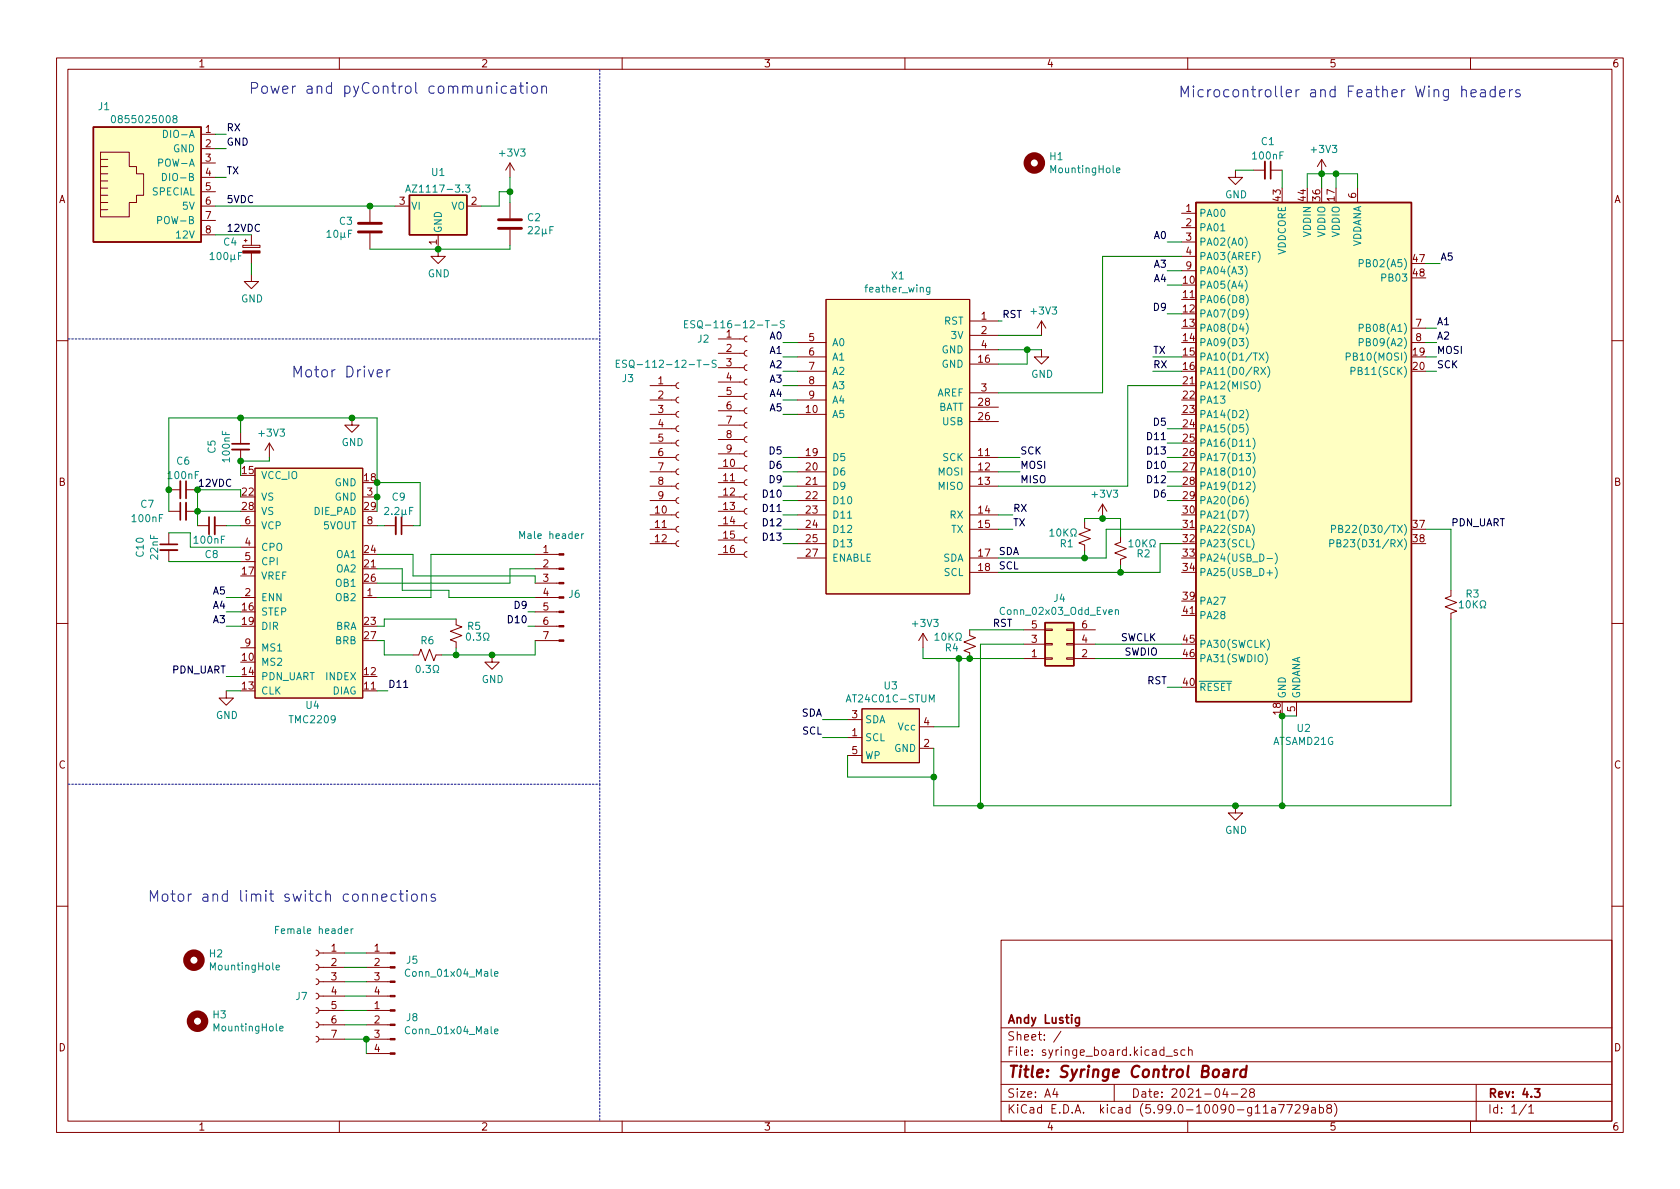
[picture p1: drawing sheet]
<svg xmlns="http://www.w3.org/2000/svg" width="297mm" height="210mm" viewBox="0 0 297 210" stroke-linecap="round" stroke-linejoin="round" font-family="sans-serif">
<g fill="none" stroke="#840000" stroke-width=".18">
<path d="M10 10.2h277v190.1h-277zM12 12.2h273v186.1h-273zM60 10.2v2M110 10.2v2M160 10.2v2M210 10.2v2M260 10.2v2M17.8 28.2h1.2M17.8 29.5h1.2M17.8 30.7h1.2M17.8 32h1.2M17.8 33.3h1.2"/>
<path d="M17.8 34.5h1.2M17.8 26.9h5.1v2.6h1.2v1.2h1.3v3.8h-1.3v1.3h-1.2v2.5h-5.1zM17.8 35.8h1.2M17.8 37.1h1.2M35.6 23.7h2.5M35.6 26.3h2.5M35.6 28.8h2.5M35.6 31.4h2.5M35.6 33.9h2.5M35.6 36.4h2.5M35.6 39h2.5M65.4 36.4v2.8"/>
<path d="M69.8 36.4h2.6M82.5 36.4h2.6M90.2 28.8v2.6M90.2 35.8v2.8M90.2 28.8l-.8 1.3M90.2 28.8l.7 1.3M208.9 37.7h2.6M218.4 30.1v1.3h1.3l-1.3 1.2-1.2-1.2h1.2M221.6 30.1h2M224.7 30.1h2M233.7 28.2l-.8 1.3M233.7 28.2v2.5"/>
<path d="M233.7 28.2l.7 1.3M240 33.3v2.5M35.6 41.5h2.5M42.9 43.4h3.1v.4h-3.1zM43.2 42.5h.5M43.4 42.3v.5M44.4 48.5v1.3h1.3l-1.3 1.2-1.2-1.2h1.2M44.4 41.5v1.9M44.4 44.7v1.9M65.4 41.3v2.8M77.5 41.5v3.8h1.2l-1.2 1.3-1.3-1.3h1.3M90.2 40.6v2.8"/>
<path d="M127 59.9h4.6M132.1 59.4l-.4 .2-.1 .3 .1 .4 .4 .1M146 53h25.4v52h-25.4zM171.4 56.8h5.1M171.4 59.3h5.1M184.1 56.8l-.7 1.2M184.1 56.8v2.5M184.1 56.8l.8 1.2M208.9 53h2.6M208.9 40.3h2.6M208.9 42.8h2.6M208.9 45.3h2.6"/>
<path d="M208.9 47.9h2.6M249.6 58h2.5M10 60.2h2M42.5 76.4v2.1M42.5 79.5v2M47.6 78.4l-.7 1.2M47.6 78.4v2.5M47.6 78.4l.8 1.2M62.2 73.9v1.3h1.3l-1.3 1.2-1.2-1.2h1.2M114.9 78.4h4.6M114.9 75.8h4.6M114.9 73.3h4.6"/>
<path d="M114.9 70.7h4.6M114.9 68.2h4.6M120 77.8l-.3 .2-.2 .4 .2 .3 .3 .2M120 75.3l-.3 .2-.2 .3 .2 .4 .3 .1M120 72.8l-.3 .1-.2 .4 .2 .3 .3 .2M120 70.2l-.3 .2-.2 .3 .2 .4 .3 .1M120 67.7l-.3 .1-.2 .4 .2 .4 .3 .1M127 77.7h4.6M127 75.2h4.6M127 72.6h4.6M127 70.1h4.6M127 67.6h4.6"/>
<path d="M127 65h4.6M127 62.5h4.6M132.1 79.8l-.4 .1-.1 .4 .1 .3 .4 .2M132.1 77.2l-.4 .2-.1 .3 .1 .4 .4 .1M132.1 74.7l-.4 .1-.1 .4 .1 .3 .4 .2M132.1 72.1l-.4 .2-.1 .3 .1 .4 .4 .1M132.1 69.6l-.4 .1-.1 .4 .1 .4 .4 .1M132.1 67.1l-.4 .1-.1 .4 .1 .3 .4 .2M132.1 64.5l-.4 .2-.1 .3 .1 .4 .4 .1M132.1 62l-.4 .1-.1 .4 .1 .3 .4 .2M141 73.3h5M141 70.7h5"/>
<path d="M141 68.2h5M141 60.6h5M141 63.1h5M141 65.7h5M171.4 64.4h5.1M171.4 74.5h5.1M171.4 72h5.1M171.4 69.5h5.1M171.4 61.8h5.1M184.1 61.8v1.3h1.3l-1.3 1.3-1.2-1.3h1.2M208.9 68.2h2.6M249.6 60.6h2.5"/>
<path d="M285 60.2h2M29.8 94.2v2.1M29.8 97.3v2M29.8 90.4h2.1M29.8 86.6h2.1M32.9 90.4h2M32.9 86.6h2M34.9 93h2.1M38 93h2M42.5 93h2.6M42.5 96.8h2.6M42.5 99.3h2.6"/>
<path d="M45.1 82.8h19v40.6h-19zM64.1 93h2.6M64.1 87.9h2.6M67.9 93h2.1M71 93h2M94.6 98h4.2M114.9 96.1h4.6M114.9 93.6h4.6M114.9 91.1h4.6M114.9 88.5h4.6M114.9 86h4.6M114.9 83.4h4.6"/>
<path d="M114.9 80.9h4.6M120 95.6l-.3 .2-.2 .3 .2 .4 .3 .1M120 93.1l-.3 .1-.2 .4 .2 .4 .3 .1M120 90.5l-.3 .2-.2 .4 .2 .3 .3 .2M120 88l-.3 .2-.2 .3 .2 .4 .3 .1M120 85.5l-.3 .1-.2 .4 .2 .3 .3 .2M120 82.9l-.3 .2-.2 .3 .2 .4 .3 .1M120 80.4l-.3 .1-.2 .4 .2 .4 .3 .1M127 98h4.6M127 95.5h4.6M127 93h4.6M127 90.4h4.6"/>
<path d="M127 87.9h4.6M127 85.3h4.6M127 82.8h4.6M127 80.3h4.6M132.1 97.5l-.4 .2-.1 .3 .1 .4 .4 .1M132.1 95l-.4 .1-.1 .4 .1 .4 .4 .1M132.1 92.5l-.4 .1-.1 .4 .1 .3 .4 .2M132.1 89.9l-.4 .2-.1 .3 .1 .4 .4 .1M132.1 87.4l-.4 .1-.1 .4 .1 .3 .4 .2M132.1 84.8l-.4 .2-.1 .3 .1 .4 .4 .1M132.1 82.3l-.4 .1-.1 .4 .1 .4 .4 .1M141 96.1h5"/>
<path d="M141 93.6h5M141 91.1h5M141 88.5h5M141 86h5M141 83.4h5M141 80.9h5M141 98.7h5M171.4 93.6h5.1M171.4 91.1h5.1M171.4 86h5.1M171.4 83.4h5.1M171.4 80.9h5.1"/>
<path d="M171.4 98.7h5.1M191.8 92.3v1l1 .4-2 .8 2 .7-2 .8 1 .4v1M194.9 89.1l-.7 1.3M194.9 89.1v2.6M194.9 89.1l.8 1.3M198.1 94.9v1l-1 .4 2 .7-2 .8 2 .7-1 .4v1M208.9 93.6h2.6M10 110.2h2M42.5 105.7h2.6M42.5 114.5h2.6M64.1 105.7h2.6M64.1 100.6h2.6"/>
<path d="M73 115.8h1l.4-1 .8 2 .7-2 .8 2 .4-1h1M80.6 109.5v1l1.1 .4-2.1 .7 2.1 .8-2.1 .8 1 .3v1M87 115.8v1.3h1.3l-1.3 1.3-1.3-1.3h1.3M94.6 113.3h4.2M94.6 110.7h4.2M94.6 108.2h4.2M94.6 105.7h4.2M94.6 103.1h4.2M94.6 100.6h4.2M163.2 112l-.8 1.3M163.2 112v2.5M163.2 112l.8 1.3"/>
<path d="M171.4 111.4v1l1.1 .4-2.1 .7 2.1 .8-2.1 .8 1 .3v1.1M171.4 101.2h5.1M181 116.5h3.8M181 113.9h3.8M181 111.4h3.8M184.8 111.2h1.3v.3h-1.3zM184.8 113.8h1.3v.2h-1.3zM184.8 116.3h1.3v.3h-1.3zM188.6 111.2h1.3v.3h-1.3zM188.6 113.8h1.3v.2h-1.3zM188.6 116.3h1.3v.3h-1.3zM189.9 116.5h3.8"/>
<path d="M189.9 113.9h3.8M189.9 111.4h3.8M208.9 108.8h2.6M256.5 104.4v1l-1 .4 2.1 .7-2.1 .8 2.1 .8-1.1 .4v1M285 110.2h2M40 122.2v1.2h1.3l-1.3 1.3-1.3-1.3h1.3M64.1 122.2h2.6M149.9 130.4h2.5M149.9 127.2h2.5M149.9 133.6h2.5M152.4 125.3h10.2v9.6h-10.2zM162.6 132.3h2.5"/>
<path d="M162.6 128.5h2.5M229.2 124.1v2.5M218.4 142.5v1.3h1.3l-1.3 1.2-1.2-1.2h1.2M10 160.2h2M55.9 178.2l.3 .1 .2 .4-.2 .3-.3 .2M55.9 175.6l.3 .2 .2 .3-.2 .4-.3 .2M55.9 173.1l.3 .1 .2 .4-.2 .4-.3 .1M55.9 170.6l.3 .1 .2 .4-.2 .3-.3 .2M55.9 168l.3 .2 .2 .3-.2 .4-.3 .1M56.4 178.7h4.6M56.4 176.1h4.6M56.4 173.6h4.6"/>
<path d="M56.4 171.1h4.6M56.4 168.5h4.6M64.8 178.7h4.2M64.8 176.1h4.2M64.8 173.6h4.2M64.8 171.1h4.2M64.8 168.5h4.2M177 166.3h108v32h-108zM285 160.2h2M55.9 183.3l.3 .1 .2 .4-.2 .3-.3 .2M55.9 180.7l.3 .2 .2 .3-.2 .4-.3 .1M56.4 183.8h4.6"/>
<path d="M56.4 181.2h4.6M60 198.3v2M64.8 186.3h4.2M64.8 183.8h4.2M64.8 181.2h4.2M110 198.3v2M160 198.3v2M177 194.8h108M177 191.8h108M177 187.8h108M177 181.8h108M186.5 192.5l-.4 1h1"/>
<path d="M186.9 193v1M187.6 182.4l-1.3 1.9M197 191.8v3M206.1 186.8h1.2M208.1 185.7l-.3-.1-.2 .2v.3l.5 .1v.4h-.5M209.5 185.7l-.4-.1-.3 .3v.4l.1 .3h.6M210 198.3v2M210.1 185.8l.3-.2 .3 .1 .1 .9M210.1 185.1v1.5M216.6 192.5l-.4 1h.9M216.9 193v1M217.7 193.5h1.2"/>
<path d="M219.5 192.7l.6-.2 .2 .2 .1 .3-1 1h1M221.2 193.2l-.3-.3 .1-.2 .2-.2 .4 .1 .2 .2-.1 .2-.6 .2-.2 .3 .1 .4 .2 .1h.4l.2-.3-.1-.4-.2-.1M224.9 195.9h.5l.1 .9M225.5 196.2l-.5 .1a.29 .29 0 0 0-.2 .2 .29 .29 0 0 0 .2 .3h.5M226.1 195.3h1l-.7 1.5M227.5 195.3h1l-.6 1.5M229 195.5l.6-.2 .2 .2 .1 .3-1 1h1M231.3 196l-.3 .3h-.3l-.3-.3 .2-.6 .4-.1 .2 .2a.99 .99 0 0 1-.3 1.3h-.3M231.9 195.9h.6l.1 .9M232.6 196.2l-.5 .1a.29 .29 0 0 0-.2 .2 .29 .29 0 0 0 .2 .3h.5M233.3 195.9l.4-.1 .3 .3v.4l-.1 .3h-.6M233.3 195.3v1.5"/>
<path d="M234.9 196l-.3-.3v-.2l.3-.2 .4 .1 .1 .2v.2l-.7 .2-.1 .3v.4l.3 .1h.2l.3-.3v-.4l-.3-.1M235.9 195.1a1.72 1.72 0 0 1 0 2.3M260 198.3v2M261 191.8v6.5M269.9 195.3l-1.3 1.9M270.3 195.8l.4-.5v1.5M270.3 196.8h.9"/>
</g>
<path d="M224.7 28.6v3M41 78.5h3.1M28.3 96.3h3.1M31.9 88.9v3M32.9 85.1v3M37 91.4v3.1M71 91.4v3.1M190.8 179.9v1.2l-.2 .3h-.4M190.8 180l-.4-.1-.3 .3v.4l.2 .3h.5M271.3 192.5h1l-.5 .6 .4 .1v.7l-.2 .1h-.4l-.3-.1" fill="none" stroke="#840000" stroke-width=".3"/>
<path d="M216.4 189.2l.2-.1 .6 .1-.1 1.3M217.2 189.6l-.6 .1a.4 .4 0 0 0-.4 .3 .4 .4 0 0 0 .3 .5l.6-.1M218.3 189.1l-.2 1.4M218.8 189.1l-.4 .1-.2 .3M220.3 189.2a.66 .66 0 0 0-1 .3v.6l.1 .3 .2 .1 .6-.1M220.4 188.5l-.2 2" fill="none" stroke="#840000" stroke-width=".4"/>
<g fill="#840000" stroke="#840000" stroke-width=".18">
<path d="M69 186.2h.8v.2h-.8z"/>
<path d="M69 183.6h.8v.3h-.8z"/>
<path d="M69 181.1h.8v.3h-.8z"/>
<path d="M69 178.6h.8v.2h-.8z"/>
<path d="M98.8 113.2h.9v.2h-.9z"/>
<path d="M98.8 110.6h.9v.3h-.9z"/>
<path d="M98.8 108.1h.9v.2h-.9z"/>
<path d="M98.8 105.5h.9v.3h-.9z"/>
<path d="M98.8 103h.9v.2h-.9z"/>
<path d="M98.8 100.5h.9v.2h-.9z"/>
<path d="M98.8 97.9h.9v.3h-.9z"/>
<path d="M42.9 44.4h3.1v.3h-3.1z"/>
<path d="M69 176h.8v.3h-.8z"/>
<path d="M69 173.5h.8v.2h-.8z"/>
<path d="M69 170.9h.8v.3h-.8z"/>
<path d="M69 168.4h.8v.3h-.8z"/>
</g>
<g fill="none" stroke="#008484" stroke-width=".18">
<path d="M19.8 20.6l.2-.2a.68 .68 0 0 1 .4 .7 .68 .68 0 0 1-.4 .6l-.2-.1-.1-.4zM27.9 39l.6-.1 .1-.2-.1-.3-.6-.1v1.3M28.7 30.7a.64 .64 0 0 1 .8 .6 .64 .64 0 0 1-.8 .6zM28.9 23a.64 .64 0 0 1 .7 .7 .64 .64 0 0 1-.7 .6zM30.8 21l-.2-.3v-.1l.2-.2 .4 .1 .1 .2-.1 .2-.5 .1-.1 .2v.4l.2 .1h.3l.2-.2v-.3l-.2-.2M71.7 34l.4-1.3 .5 1.3M71.8 33.6h.7M82.3 32.7h.8l-.4 .5 .3 .1v.6l-.1 .1-.6-.1M197.4 30.1l.6-.1v-.2l-.4-.1-.2 .2 .1 .6h.5M37.2 45l.3-.4v1.3M37.2 45.9h.7M38.5 44.7l.2-.1a.68 .68 0 0 1 .4 .7 .68 .68 0 0 1-.4 .6 .84 .84 0 0 1-.2-1.2z"/>
<path d="M39.8 44.7l.1-.1a.68 .68 0 0 1 .4 .7 .68 .68 0 0 1-.4 .6 .84 .84 0 0 1-.1-1.2zM40.8 45.1v1.2M41.4 45.7l.2 .2M41.4 45.1v.7l-.4 .1-.2-.2M42.2 45.2h.4M42.8 44.6h-.6v1.3M57.8 41.1l.4-.4v1.3M57.8 42h.7M59.1 40.8l.2-.1a.68 .68 0 0 1 .5 .6 .68 .68 0 0 1-.5 .7l-.2-.1-.1-.4zM60.3 41.1v1.3M60.9 41.8l.2 .2M60.9 41.1l-.1 .8-.3 .1-.2-.2"/>
<path d="M61.6 41.3h.4M62.2 40.7h-.6v1.3M93.4 40.2l.5-.1 .2 .3-.7 .9h.7M94.6 40.2l.5-.1 .2 .3-.7 .9h.7M95.9 40.5v1.3M96.5 41.2l.2 .1M96.5 40.5l-.1 .8h-.3l-.2-.1M97.2 40.7h.4M97.8 40.1h-.6v1.2M121 57.3h.5M121.6 56.7h-.6v1.3h.6M122.8 56.8l-.4-.1-.2 .1v.4l.5 .2 .1 .3-.2 .3-.5-.1"/>
<path d="M136.5 57.5h.9M138.7 56.8l-.5-.1-.2 .1v.4l.6 .2 .1 .3-.3 .3-.4-.1M164.4 50.8v1l-.2 .3-.3-.1M164.4 50.9l-.4-.1-.2 .2 .1 .6h.5M215.8 40.8h.8M220.1 49.5a1.46 1.46 0 0 1 0 2M220.1 41.9a1.46 1.46 0 0 1 0 2M220.1 47a1.46 1.46 0 0 1 0 1.9M220.3 52.1a1.46 1.46 0 0 1 0 1.9M220.3 54.6a1.46 1.46 0 0 1 0 2M220.3 57.2a1.46 1.46 0 0 1 0 1.9M220.3 59.7a1.46 1.46 0 0 1 0 1.9"/>
<path d="M222.4 44.5a1.46 1.46 0 0 1 0 1.9M240.3 46.6l.6-.1 .1-.2v-.3l-.7-.1v1.3M240.3 58l.6-.1 .1-.1v-.3l-.7-.2v1.3M109 64.3h.4M109.6 63.7h-.6v1.3h.6M110.8 63.7h-.5l-.2 .1v.4l.6 .2 .1 .3-.3 .3-.4-.1M124.4 64.5h1M126.6 63.7h-.5l-.1 .1v.4l.5 .2 .1 .3-.2 .3-.5-.1M220.3 72.4a1.46 1.46 0 0 1 0 1.9M220.3 74.9a1.46 1.46 0 0 1 0 2M221.5 77.5a1.46 1.46 0 0 1 0 1.9M222.4 67.3a1.46 1.46 0 0 1 0 2"/>
<path d="M222.6 62.4l.9 1.3M222.9 65l.9 1.2M223.5 62.4l-.9 1.3M223.8 65l-.9 1.2M223.8 62.2a1.46 1.46 0 0 1 0 2M224.1 64.8a1.46 1.46 0 0 1 0 1.9M238 63.1l.6-.1 .2-.2-.1-.3-.7-.1v1.3M238.9 65.6h.6l.1-.2-.1-.3-.6-.1v1.2M240.3 60.5h.6l.1-.2v-.3l-.7-.1v1.2M68 89.8l.5-.1 .2 .4-.8 .9h.8M69.3 90.9v.1M69.8 89.8l.5-.1 .2 .4-.7 .9h.7"/>
<path d="M71.1 90.1v1.3M71.7 90.8l.2 .2M71.7 90.1l-.1 .8-.3 .1-.2-.2M72.4 90.3h.4M73 89.7h-.6v1.3M102.8 94.4v.8M103.2 94.4l-.4 .2M149.9 91.6h.7M185.6 93.9l.4-.4v1.3M185.6 94.8h.8M187 93.6l.1-.1a.68 .68 0 0 1 .5 .7 .68 .68 0 0 1-.5 .6 .84 .84 0 0 1-.1-1.2zM188.1 93.5v1.3"/>
<path d="M188.3 94.1l.5 .7M188.8 93.5l-.7 .8M189.3 94.8h.3v-.2a.54 .54 0 0 1-.2-.8 .54 .54 0 0 1 .7-.2 .58 .58 0 0 1-.1 1v.2h.3M199.6 95.8l.4-.4v1.3M199.6 96.7h.7M201 95.5l.1-.1a.68 .68 0 0 1 .5 .7 .68 .68 0 0 1-.5 .6 .84 .84 0 0 1-.1-1.2zM202.1 95.4v1.3M202.3 96l.5 .7M202.8 95.4l-.7 .8M203.3 96.7h.3v-.2a.54 .54 0 0 1-.3-.8 .54 .54 0 0 1 .8-.2 .58 .58 0 0 1-.1 1v.2h.3M220.3 87.6a1.46 1.46 0 0 1 0 2M220.3 90.2a1.46 1.46 0 0 1 0 1.9"/>
<path d="M221.4 95.3a1.46 1.46 0 0 1 0 1.9M221.4 92.7a1.46 1.46 0 0 1 0 2M221.5 80a1.46 1.46 0 0 1 0 2M221.5 82.6a1.46 1.46 0 0 1 0 1.9M221.5 85.1a1.46 1.46 0 0 1 0 1.9M224 98.8h1M225.5 97.8a1.46 1.46 0 0 1 0 1.9M235.1 96.1l.6-.1 .1-.1v-.3l-.7-.2v1.3M235.4 93.6l.6-.1 .1-.2v-.3l-.7-.1v1.3M236.4 96h.5l.2-.2-.1-.2-.6-.2v1.3h.5l.2-.1v-.3l-.3-.3M236.7 93.5l.5-.1 .2-.1-.1-.3-.6-.1v1.3h.5l.2-.2v-.3l-.3-.2M73.8 117.7h.1a.68 .68 0 0 1 .4 .6 .68 .68 0 0 1-.4 .6 .84 .84 0 0 1-.1-1.2z"/>
<path d="M74.8 118.8v.1M75.3 117.7h.8l-.4 .4 .3 .2v.5l-.1 .1-.6-.1M76.6 118.9h.3v-.2a.54 .54 0 0 1-.3-.7 .54 .54 0 0 1 .8-.3 .58 .58 0 0 1-.1 1v.2h.3M82.6 112l.2-.1a.68 .68 0 0 1 .4 .7 .68 .68 0 0 1-.4 .6 .84 .84 0 0 1-.2-1.2zM83.7 113.1v.1M84.2 111.9h.8l-.4 .5 .3 .2v.5l-.1 .1-.6-.1M85.5 113.2h.3v-.2a.54 .54 0 0 1-.3-.8 .54 .54 0 0 1 .8-.2 .58 .58 0 0 1-.2 1v.2h.4M165.3 112.3l.4-.4v1.3M165.3 113.2h.7M166.7 112l.1-.1a.68 .68 0 0 1 .5 .7 .68 .68 0 0 1-.5 .6 .84 .84 0 0 1-.1-1.2zM167.8 111.9v1.3M168 112.5l.5 .7"/>
<path d="M168.5 111.9l-.7 .8M169 113.2h.3v-.2a.54 .54 0 0 1-.3-.8 .54 .54 0 0 1 .8-.2 .58 .58 0 0 1-.1 1v.2h.3M197.2 107.9l.2-.1 .3 .1 .1 .8M197.2 107.8v.9M223.7 115.6a1.46 1.46 0 0 1 0 1.9M224 101.3h1M224.1 113a1.46 1.46 0 0 1 0 2M225.5 100.3a1.46 1.46 0 0 1 0 2M258 106.6l.4-.4v1.3M258 107.5h.7M259.4 106.4l.1-.2a.68 .68 0 0 1 .5 .7 .68 .68 0 0 1-.5 .6l-.1-.1-.2-.4zM260.5 106.2v1.3"/>
<path d="M260.7 106.8l.5 .7M261.2 106.2l-.7 .8M261.7 107.5h.3v-.2a.54 .54 0 0 1-.3-.8 .54 .54 0 0 1 .8-.2 .58 .58 0 0 1-.1 1v.2h.3M149.6 124.1l.4-1.2 .5 1.2M164.3 124.1v-1.2l.4 .9 .5-.9v1.2M48.7 164.4h.4M48.8 171.1l.6-.1v-.3h-.4l-.2 .2 .1 .6h.5M49.3 163.8h-.6v1.3M62.1 164.2v.9M62.4 164.2l-.3 .3M87.4 172.2l.7-.1-.1-.2-.4-.1-.2 .2 .1 .6h.5M49.5 181.9l.6-.1-.1-.3h-.4l-.1 .1v.7h.5"/>
<path d="M87.4 182.4l.7-.1-.1-.3h-.4l-.2 .1 .1 .6h.5"/>
</g>
<path d="M63.4 39.5h4M88.1 38.9h4.1M63.4 41h4M88.1 40.4h4.1" fill="none" stroke="#840000" stroke-width=".51"/>
<path d="M223.6 28.6v3M41 79.5h3.1M28.3 97.3h3.1M31.9 85.1v3M32.9 88.9v3M38 91.4v3.1M70 91.4v3.1" fill="none" stroke="#840000" stroke-width=".33"/>
<g fill="#ffffc2" stroke="#ffffc2" stroke-width=".18">
<path d="M45.1 82.8h19v40.6h-19z"/>
<path d="M152.4 125.3h10.2v9.6h-10.2z"/>
<path d="M16.5 22.5h19.1v20.3h-19.1z"/>
<path d="M211.5 35.8h38.1v88.3h-38.1z"/>
<path d="M184.8 110.1h5.1v7.6h-5.1z"/>
<path d="M146 53h25.4v52h-25.4z"/>
<path d="M72.4 34.5h10.1v7h-10.1z"/>
</g>
<path d="M16.5 22.5h19.1v20.3h-19.1zM72.4 34.5h10.1v7h-10.1zM211.5 35.8h38.1v88.3h-38.1zM184.8 110.1h5.1v7.6h-5.1z" fill="none" stroke="#840000" stroke-width=".25"/>
<g fill="none" stroke="#840000" stroke-width="1.3">
<circle cx="182.9" cy="28.8" r="1.27"/>
<circle cx="34.3" cy="169.8" r="1.27"/>
<circle cx="34.9" cy="180.6" r="1.27"/>
</g>
<path d="M71.4 121.6h.7" fill="none" stroke="#000" stroke-width=".18"/>
<g fill="none" stroke="#0000c2" stroke-width=".18">
<path d="M44.5 15.6h.7a.52 .52 0 0 0 .4-.5 .52 .52 0 0 0-.4-.5h-.7v1.9M46.5 15.3a.52 .52 0 0 1 .8 .3v.5a.52 .52 0 0 1-.5 .4 .52 .52 0 0 1-.5-.4v-.5zM47.9 15.2l.4 1.3 .3-.9 .4 .9 .4-1.3M94.1 15.4a.52 .52 0 0 1 .5-.2 .52 .52 0 0 1 .4 .4v.5a.52 .52 0 0 1-.5 .4 .52 .52 0 0 1-.5-.4zM95.8 15.4a.47 .47 0 0 1 .8 .1v1M95.8 15.2v1.3M208.8 17.1v-1.9l.7 1.4 .6-1.4v1.9M211 15.2l-.1 .1 .1 .1 .1-.1-.1-.1v.2M211 15.9v1.2M212.7 15.9h-.5l-.4 .3v.6l.2 .2 .2 .1 .5-.1M213.6 15.9v1.2M214.1 15.9h-.4l-.1 .3"/>
<path d="M214.7 16a.52 .52 0 0 1 .5-.2 .52 .52 0 0 1 .4 .4v.6a.52 .52 0 0 1-.5 .3 .52 .52 0 0 1-.5-.3zM266.9 15.9v1.2M267.4 15.9h-.3l-.2 .3M268.7 15.9h-.4l-.3 .2 .1 .3 .6 .2 .1 .2-.1 .2-.2 .1-.5-.1M52 66.7v-1.9l.6 1.3 .7-1.3v1.9M26.6 159.4v-1.9l.6 1.3 .7-1.3v1.9M28.8 158.3a.52 .52 0 0 1 .5-.2 .52 .52 0 0 1 .4 .4v.5a.52 .52 0 0 1-.5 .4 .52 .52 0 0 1-.5-.4zM30.2 158.1h.7M30.5 157.5v1.6l.1 .2 .3 .1M31.6 158.3a.52 .52 0 0 1 .5-.2 .52 .52 0 0 1 .4 .4v.5a.52 .52 0 0 1-.5 .4 .52 .52 0 0 1-.5-.4zM74.6 158.3a.47 .47 0 0 1 .8 .1v1M74.6 158.1v1.3"/>
<path d="M76.9 158.2l-.4-.1-.3 .3 .1 .2 .6 .2 .1 .2-.1 .3-.1 .1-.6-.1"/>
</g>
<path d="M106 12.3v47.6M12.1 59.9h93.9M106 59.9v78.8M12.1 138.7h93.9M106 138.7v59.7" fill="none" stroke="#0000c2" stroke-width=".18" stroke-dasharray=".3 .3"/>
<g fill="none" stroke="#008400" stroke-width=".18">
<path d="M38.1 36.4h31.7M38.1 31.4h1.9M38.1 26.3h1.9M38.1 23.7h1.9M90.2 31.4v4.4M90.2 33.9h-1.9v2.5h-3.2M218.4 30.1h3.2M226.7 30.1v3.2M231.1 33.3v-2.6h8.9v2.6M233.7 30.7v2.6M236.2 30.7v2.6M38.1 41.5h6.3"/>
<path d="M44.4 46.6v1.9M90.2 43.4v.7h-24.8M176.5 59.3h7.6M176.5 56.8h.7M206.4 47.9h2.5M206.4 50.4h2.5M206.4 42.8h2.5M206.4 55.5h2.5M208.9 45.3h-14v24.2h-18.4M252.1 46.6h2.5M252.1 58h1.9M42.5 73.9v2.5"/>
<path d="M138.4 65.7h2.6M138.4 68.2h2.6M138.4 70.7h2.6M138.4 73.3h2.6M138.4 60.6h2.6M138.4 63.1h2.6M176.5 61.8h7.6M181.6 61.8v2.6h-5.1M203.8 65.7h5.1M203.8 63.1h5.1M206.4 75.8h2.5M206.4 78.4h2.5"/>
<path d="M208.9 68.2h-9.5v17.8h-22.9M252.1 65.7h1.9M252.1 60.6h1.9M252.1 63.1h1.9M29.8 90.4v-16.5h36.9v16.5M29.8 94.2h3.9v2.6h8.8M29.8 99.3h12.7M34.9 90.4h7.6M40 93h2.5M42.5 86.6h-7.6v6.4M47.6 80.9v.6h-5.1v2.6M66.7 98h6.3v3.8h21.6v1.3"/>
<path d="M66.7 93h1.2M66.7 85.3h7.6v7.7h-1.3M94.6 98h-18.4v7.7h-9.5M138.4 80.9h2.6M138.4 83.4h2.6M138.4 91.1h2.6M138.4 93.6h2.6M138.4 86h2.6M138.4 88.5h2.6M138.4 96.1h2.6M176.5 80.9h3.8M176.5 83.4h3.8"/>
<path d="M176.5 91.1h2.6M176.5 93.6h2.6M191.8 92.3v-.6h6.3v3.2M191.8 97.4v1.3M198.1 99.9v1.3M206.4 80.9h2.5M206.4 83.4h2.5M206.4 86h2.5M206.4 88.5h2.5M208.9 93.6h-13.3v5.1h-19.1M208.9 96.1h-3.8v5.1h-28.6M252.1 93.6h4.4v10.8"/>
<path d="M40 108.2h2.5M40 110.7h2.5M40 105.7h2.5M40 119.6h2.5M66.7 100.6h4.4v3.8h8.3v1.3h15.2M66.7 113.3h1.2v2.5h5.1M80.6 109.5h-12.7v1.2h-1.2M80.6 114.5v1.3M93.3 108.2h1.3M93.3 110.7h1.3M94.6 113.3v2.5h-16.5M94.6 100.6h-4.4v2.5h-23.5"/>
<path d="M163.2 114.5v2h17.8M169.5 116.5v12h-4.4M171.4 111.4h9.6M181 113.9h-7.6v28.6M193.7 116.5h15.2M193.7 113.9h15.2M256.5 109.5v33h-91.4v-10.2M40 122.2h2.5M66.7 122.2h1.9M145.4 127.2h4.5M145.4 130.4h4.5M149.9 133.6v3.8h15.2"/>
<path d="M206.4 121.5h2.5M229.2 126.6h-2.5v15.9M61 171.1h3.8M61 168.5h3.8M61 178.7h3.8M61 176.1h3.8M61 173.6h3.8M61 183.8h3.8v2.5M61 181.2h3.8"/>
</g>
<g fill="#008400" stroke="#008400" stroke-width=".18">
<circle cx="66.7" cy="85.3" r=".51"/>
<circle cx="66.7" cy="87.9" r=".51"/>
<circle cx="64.8" cy="183.8" r=".51"/>
<circle cx="34.9" cy="86.6" r=".51"/>
<circle cx="34.9" cy="90.4" r=".51"/>
<circle cx="90.2" cy="33.9" r=".51"/>
<circle cx="62.2" cy="73.9" r=".51"/>
<circle cx="65.4" cy="36.4" r=".51"/>
<circle cx="77.5" cy="44.1" r=".51"/>
<circle cx="80.6" cy="115.8" r=".51"/>
<circle cx="87" cy="115.8" r=".51"/>
<circle cx="42.5" cy="73.9" r=".51"/>
<circle cx="29.8" cy="86.6" r=".51"/>
<circle cx="42.5" cy="81.5" r=".51"/>
<circle cx="169.5" cy="116.5" r=".51"/>
<circle cx="165.1" cy="137.4" r=".51"/>
<circle cx="173.4" cy="142.5" r=".51"/>
<circle cx="191.8" cy="98.7" r=".51"/>
<circle cx="194.9" cy="91.7" r=".51"/>
<circle cx="181.6" cy="61.8" r=".51"/>
<circle cx="171.5" cy="116.5" r=".51"/>
<circle cx="198.1" cy="101.2" r=".51"/>
<circle cx="218.4" cy="142.5" r=".51"/>
<circle cx="226.7" cy="142.5" r=".51"/>
<circle cx="226.7" cy="126.6" r=".51"/>
<circle cx="233.7" cy="30.7" r=".51"/>
<circle cx="236.2" cy="30.7" r=".51"/>
</g>
<text font-size="2.8" fill="#840000" x="178" y="190.6">Title: Syringe Control Board</text>
<g font-size="2.7" fill="#0000c2">
<text x="50.1" y="16.6">Power and pyControl communication</text>
<text x="216" y="17.2">Microcontroller and Feather Wing headers</text>
<text x="53.4" y="66.7">Motor Driver</text>
<text x="33.1" y="159.5">Motor and limit switch connections</text>
</g>
<g font-size="2.1" fill="#840000">
<text x="178" y="184">Sheet: /</text>
<text x="178" y="181">Andy Lustig</text>
<text x="178" y="186.7">File: syringe_board.kicad_sch</text>
<text x="178" y="196.9">KiCad E.D.A. kicad (5.99.0-10090-g11a7729ab8)</text>
<text x="178" y="194.1">Size: A4</text>
<text x="200" y="194.1">Date: 2021-04-28</text>
<text x="263" y="194.1">Rev: 4.3</text>
<text x="263" y="196.9">Id: 1/1</text>
</g>
<g font-size="1.8" fill="#840000">
<text x="35" y="11.9">1</text>
<text x="85" y="11.9">2</text>
<text x="135" y="11.9">3</text>
<text x="185" y="11.9">4</text>
<text x="235" y="11.9">5</text>
<text x="285" y="11.9">6</text>
<text x="36.3" y="23.5">1</text>
<text x="36.3" y="26">2</text>
<text x="36.3" y="28.6">3</text>
<text x="10.3" y="35.9">A</text>
<text x="36.3" y="31.1">4</text>
<text x="36.3" y="33.6">5</text>
<text x="226.4" y="35.5" transform="rotate(-90 226.4 35.5)">43</text>
<text x="230.9" y="35.5" transform="rotate(-90 230.9 35.5)">44</text>
<text x="233.4" y="35.5" transform="rotate(-90 233.4 35.5)">36</text>
<text x="236" y="35.5" transform="rotate(-90 236 35.5)">17</text>
<text x="239.8" y="35" transform="rotate(-90 239.8 35)">6</text>
<text x="285.3" y="35.9">A</text>
<text x="36.3" y="36.2">6</text>
<text x="36.3" y="38.7">7</text>
<text x="36.3" y="41.3">8</text>
<text x="70.6" y="36.2">3</text>
<text x="83.3" y="36.2">2</text>
<text x="209.7" y="37.5">1</text>
<text x="209.7" y="40">2</text>
<text x="77.2" y="43.3" transform="rotate(-90 77.2 43.3)">1</text>
<text x="209.7" y="42.5">3</text>
<text x="209.7" y="45.1">4</text>
<text x="209.7" y="47.6">9</text>
<text x="249.8" y="46.3">47</text>
<text x="209.2" y="50.2">10</text>
<text x="209.2" y="52.7">11</text>
<text x="249.8" y="48.9">48</text>
<text x="128.4" y="59.7">1</text>
<text x="173.5" y="56.5">1</text>
<text x="173.5" y="59">2</text>
<text x="209.2" y="55.2">12</text>
<text x="209.2" y="57.8">13</text>
<text x="250.3" y="57.8">7</text>
<text x="128.4" y="62.2">2</text>
<text x="128.4" y="64.8">3</text>
<text x="143" y="60.3">5</text>
<text x="143" y="62.9">6</text>
<text x="143" y="65.4">7</text>
<text x="173" y="64.1">16</text>
<text x="173.5" y="61.6">4</text>
<text x="209.2" y="60.3">14</text>
<text x="209.2" y="62.9">15</text>
<text x="209.2" y="65.4">16</text>
<text x="249.8" y="62.9">19</text>
<text x="249.8" y="65.4">20</text>
<text x="250.3" y="60.3">8</text>
<text x="116.3" y="67.9">1</text>
<text x="116.3" y="70.5">2</text>
<text x="128.4" y="67.3">4</text>
<text x="128.4" y="69.8">5</text>
<text x="143" y="67.9">8</text>
<text x="143" y="70.5">9</text>
<text x="173" y="71.7">28</text>
<text x="173.5" y="69.2">3</text>
<text x="209.2" y="67.9">21</text>
<text x="209.2" y="70.5">22</text>
<text x="116.3" y="73">3</text>
<text x="116.3" y="75.6">4</text>
<text x="128.4" y="72.4">6</text>
<text x="128.4" y="74.9">7</text>
<text x="128.4" y="77.5">8</text>
<text x="142.5" y="73">10</text>
<text x="173" y="74.3">26</text>
<text x="209.2" y="73">23</text>
<text x="209.2" y="75.6">24</text>
<text x="42.8" y="83.8">15</text>
<text x="116.3" y="78.1">5</text>
<text x="116.3" y="80.6">6</text>
<text x="116.3" y="83.2">7</text>
<text x="127.9" y="82.5">10</text>
<text x="128.4" y="80">9</text>
<text x="142.5" y="80.6">19</text>
<text x="142.5" y="83.2">20</text>
<text x="173" y="80.6">11</text>
<text x="173" y="83.2">12</text>
<text x="209.2" y="78.1">25</text>
<text x="209.2" y="80.6">26</text>
<text x="209.2" y="83.2">27</text>
<text x="10.3" y="85.9">B</text>
<text x="64.4" y="85.1">18</text>
<text x="64.9" y="87.6">3</text>
<text x="116.3" y="85.7">8</text>
<text x="116.3" y="88.3">9</text>
<text x="127.9" y="85.1">11</text>
<text x="127.9" y="87.6">12</text>
<text x="142.5" y="85.7">21</text>
<text x="142.5" y="88.3">22</text>
<text x="173" y="85.7">13</text>
<text x="209.2" y="85.7">28</text>
<text x="209.2" y="88.3">29</text>
<text x="285.3" y="85.9">B</text>
<text x="42.8" y="90.2">28</text>
<text x="43.3" y="92.7">6</text>
<text x="64.4" y="90.2">29</text>
<text x="64.9" y="92.7">8</text>
<text x="115.9" y="90.8">10</text>
<text x="115.9" y="93.3">11</text>
<text x="115.9" y="95.9">12</text>
<text x="127.9" y="90.2">13</text>
<text x="127.9" y="92.7">14</text>
<text x="127.9" y="95.2">15</text>
<text x="142.5" y="90.8">23</text>
<text x="142.5" y="93.3">24</text>
<text x="142.5" y="95.9">25</text>
<text x="173" y="90.8">14</text>
<text x="173" y="93.3">15</text>
<text x="209.2" y="90.8">30</text>
<text x="209.2" y="93.3">31</text>
<text x="209.2" y="95.9">32</text>
<text x="249.8" y="93.3">37</text>
<text x="249.8" y="95.9">38</text>
<text x="42.8" y="101.6">17</text>
<text x="43.3" y="96.5">4</text>
<text x="43.3" y="99.1">5</text>
<text x="64.4" y="100.3">21</text>
<text x="64.4" y="97.8">24</text>
<text x="96" y="97.8">1</text>
<text x="96" y="100.3">2</text>
<text x="127.9" y="97.8">16</text>
<text x="142.5" y="98.4">27</text>
<text x="173" y="98.4">17</text>
<text x="173" y="101">18</text>
<text x="209.2" y="98.4">33</text>
<text x="209.2" y="101">34</text>
<text x="42.8" y="107.9">16</text>
<text x="43.3" y="105.4">2</text>
<text x="64.4" y="102.9">26</text>
<text x="64.9" y="105.4">1</text>
<text x="96" y="102.9">3</text>
<text x="96" y="105.4">4</text>
<text x="96" y="107.9">5</text>
<text x="209.2" y="106">39</text>
<text x="42.8" y="110.5">19</text>
<text x="64.4" y="110.5">23</text>
<text x="64.4" y="113">27</text>
<text x="96" y="110.5">6</text>
<text x="96" y="113">7</text>
<text x="182.4" y="113.7">3</text>
<text x="182.4" y="111.1">5</text>
<text x="191.3" y="113.7">4</text>
<text x="191.3" y="111.1">6</text>
<text x="209.2" y="108.6">41</text>
<text x="209.2" y="113.7">45</text>
<text x="42.8" y="116.8">10</text>
<text x="42.8" y="119.4">14</text>
<text x="43.3" y="114.3">9</text>
<text x="64.4" y="119.4">12</text>
<text x="182.4" y="116.2">1</text>
<text x="191.3" y="116.2">2</text>
<text x="209.2" y="116.2">46</text>
<text x="42.8" y="121.9">13</text>
<text x="64.4" y="121.9">11</text>
<text x="209.2" y="121.3">40</text>
<text x="229" y="125.8" transform="rotate(-90 229 125.8)">5</text>
<text x="150.6" y="130.2">1</text>
<text x="150.6" y="127">3</text>
<text x="163.3" y="128.3">4</text>
<text x="226.4" y="126.3" transform="rotate(-90 226.4 126.3)">18</text>
<text x="10.3" y="135.9">C</text>
<text x="150.6" y="133.3">5</text>
<text x="163.3" y="132.1">2</text>
<text x="285.3" y="135.9">C</text>
<text x="58.6" y="168.3">1</text>
<text x="58.6" y="170.8">2</text>
<text x="58.6" y="173.3">3</text>
<text x="66.2" y="168.3">1</text>
<text x="66.2" y="170.8">2</text>
<text x="66.2" y="173.3">3</text>
<text x="58.6" y="175.9">4</text>
<text x="58.6" y="178.4">5</text>
<text x="66.2" y="178.4">1</text>
<text x="66.2" y="175.9">4</text>
<text x="10.3" y="185.9">D</text>
<text x="58.6" y="181">6</text>
<text x="58.6" y="183.5">7</text>
<text x="66.2" y="181">2</text>
<text x="66.2" y="183.5">3</text>
<text x="285.3" y="185.9">D</text>
<text x="66.2" y="186">4</text>
<text x="35" y="199.9">1</text>
<text x="85" y="199.9">2</text>
<text x="135" y="199.9">3</text>
<text x="185" y="199.9">4</text>
<text x="235" y="199.9">5</text>
<text x="285" y="199.9">6</text>
</g>
<g font-size="1.8" fill="#008484">
<text x="17.4" y="19.5">J1</text>
<text x="20.6" y="21.8">0855025008</text>
<text x="28.5" y="29.5">POW-A</text>
<text x="29.5" y="24.4">DIO-A</text>
<text x="30.6" y="26.9">GND</text>
<text x="88.4" y="27.7">+3V3</text>
<text x="185.6" y="28.3">H1</text>
<text x="221.6" y="28.2">100nF</text>
<text x="223" y="25.6">C1</text>
<text x="232" y="27">+3V3</text>
<text x="26.9" y="34.5">SPECIAL</text>
<text x="29.5" y="32">DIO-B</text>
<text x="72.8" y="34">AZ1117-3.3</text>
<text x="76.3" y="31.1">U1</text>
<text x="186" y="30.6">MountingHole</text>
<text x="216.6" y="35.1">GND</text>
<text x="28.5" y="39.6">POW-B</text>
<text x="32.4" y="37.1">5V</text>
<text x="60" y="39.7">C3</text>
<text x="72.6" y="37.1">VI</text>
<text x="78.1" y="41.3" transform="rotate(-90 78.1 41.3)">GND</text>
<text x="79.7" y="37.1">VO</text>
<text x="93.3" y="39.1">C2</text>
<text x="212" y="38.3">PA00</text>
<text x="212" y="40.9">PA01</text>
<text x="231.8" y="41.8" transform="rotate(-90 231.8 41.8)">VDDIN</text>
<text x="234.3" y="41.9" transform="rotate(-90 234.3 41.9)">VDDIO</text>
<text x="236.9" y="41.9" transform="rotate(-90 236.9 41.9)">VDDIO</text>
<text x="31.4" y="42.2">12V</text>
<text x="39.6" y="43.4">C4</text>
<text x="212" y="43.4">PA02(A0)</text>
<text x="212" y="46">PA03(AREF)</text>
<text x="227.3" y="45.2" transform="rotate(-90 227.3 45.2)">VDDCORE</text>
<text x="240.7" y="43.9" transform="rotate(-90 240.7 43.9)">VDDANA</text>
<text x="241.2" y="47.2">PB02(A5)</text>
<text x="42.6" y="53.5">GND</text>
<text x="75.6" y="49">GND</text>
<text x="153.3" y="51.7">feather_wing</text>
<text x="157.7" y="49.4">X1</text>
<text x="212" y="51">PA05(A4)</text>
<text x="212" y="53.6">PA06(D8)</text>
<text x="212" y="48.5">PA04(A3)</text>
<text x="244.6" y="49.8">PB03</text>
<text x="123.2" y="58">ESQ-116-12-T-S</text>
<text x="166.9" y="57.4">RST</text>
<text x="168.3" y="59.9">3V</text>
<text x="182.4" y="55.6">+3V3</text>
<text x="212" y="56.1">PA07(D9)</text>
<text x="212" y="58.7">PA08(D4)</text>
<text x="241.2" y="58.7">PB08(A1)</text>
<text x="111.1" y="65">ESQ-112-12-T-S</text>
<text x="123.4" y="60.6">J2</text>
<text x="147.1" y="61.2">A0</text>
<text x="147.1" y="63.7">A1</text>
<text x="166.5" y="65">GND</text>
<text x="166.5" y="62.5">GND</text>
<text x="212" y="61.2">PA09(D3)</text>
<text x="212" y="63.7">PA10(D1/TX)</text>
<text x="238.9" y="63.7">PB10(MOSI)</text>
<text x="241.2" y="61.2">PB09(A2)</text>
<text x="110" y="67.6">J3</text>
<text x="147.1" y="66.3">A2</text>
<text x="147.1" y="68.8">A3</text>
<text x="147.1" y="71.4">A4</text>
<text x="165.6" y="70.1">AREF</text>
<text x="182.3" y="66.8">GND</text>
<text x="212" y="66.3">PA11(D0/RX)</text>
<text x="212" y="68.8">PA12(MISO)</text>
<text x="212" y="71.4">PA13</text>
<text x="239.7" y="66.3">PB11(SCK)</text>
<text x="45.9" y="77.2">+3V3</text>
<text x="147.1" y="73.9">A5</text>
<text x="165.7" y="72.6">BATT</text>
<text x="166.7" y="75.2">USB</text>
<text x="212" y="73.9">PA14(D2)</text>
<text x="212" y="76.4">PA15(D5)</text>
<text x="31.3" y="82.2">C6</text>
<text x="38.1" y="80.1" transform="rotate(-90 38.1 80.1)">C5</text>
<text x="40.6" y="81.5" transform="rotate(-90 40.6 81.5)">100nF</text>
<text x="60.4" y="78.9">GND</text>
<text x="147.1" y="81.5">D5</text>
<text x="166.7" y="81.5">SCK</text>
<text x="212" y="79">PA16(D11)</text>
<text x="212" y="81.5">PA17(D13)</text>
<text x="24.9" y="89.8">C7</text>
<text x="29.8" y="84.7">100nF</text>
<text x="46.1" y="84.7">VCC_IO</text>
<text x="46.1" y="88.5">VS</text>
<text x="59.2" y="86">GND</text>
<text x="59.2" y="88.5">GND</text>
<text x="69.4" y="88.5">C9</text>
<text x="147.1" y="84.1">D6</text>
<text x="147.1" y="86.6">D9</text>
<text x="147.1" y="89.1">D10</text>
<text x="165.9" y="84.1">MOSI</text>
<text x="165.9" y="86.6">MISO</text>
<text x="193.2" y="88">+3V3</text>
<text x="212" y="84.1">PA18(D10)</text>
<text x="212" y="86.6">PA19(D12)</text>
<text x="212" y="89.1">PA20(D6)</text>
<text x="23.5" y="92.3">100nF</text>
<text x="46.1" y="91.1">VS</text>
<text x="46.1" y="93.6">VCP</text>
<text x="55.5" y="91.1">DIE_PAD</text>
<text x="57.2" y="93.6">5VOUT</text>
<text x="92.4" y="95.3">Male header</text>
<text x="147.1" y="91.7">D11</text>
<text x="147.1" y="94.2">D12</text>
<text x="168" y="91.7">RX</text>
<text x="168.2" y="94.2">TX</text>
<text x="212" y="91.7">PA21(D7)</text>
<text x="212" y="94.2">PA22(SDA)</text>
<text x="237.4" y="94.2">PB22(D30/TX)</text>
<text x="25.4" y="98.4" transform="rotate(-90 25.4 98.4)">C10</text>
<text x="27.9" y="98.8" transform="rotate(-90 27.9 98.8)">22nF</text>
<text x="34.4" y="96.1">100nF</text>
<text x="36.3" y="98.7">C8</text>
<text x="46.1" y="97.4">CPO</text>
<text x="46.1" y="99.9">CPI</text>
<text x="59.5" y="101.2">OA2</text>
<text x="59.5" y="98.7">OA1</text>
<text x="147.1" y="96.8">D13</text>
<text x="147.1" y="99.3">ENABLE</text>
<text x="166.7" y="99.3">SDA</text>
<text x="166.9" y="101.8">SCL</text>
<text x="187.5" y="96.8">R1</text>
<text x="201.1" y="98.5">R2</text>
<text x="212" y="96.8">PA23(SCL)</text>
<text x="212" y="99.3">PA24(USB_D-)</text>
<text x="212" y="101.8">PA25(USB_D+)</text>
<text x="237.3" y="96.8">PB23(D31/RX)</text>
<text x="46.1" y="102.5">VREF</text>
<text x="46.1" y="106.3">ENN</text>
<text x="59.5" y="106.3">OB2</text>
<text x="59.5" y="103.8">OB1</text>
<text x="100.6" y="105.7">J6</text>
<text x="186.3" y="106.4">J4</text>
<text x="212" y="106.9">PA27</text>
<text x="259.2" y="105.7">R3</text>
<text x="46.1" y="108.8">STEP</text>
<text x="46.1" y="111.4">DIR</text>
<text x="59.3" y="111.4">BRA</text>
<text x="59.3" y="113.9">BRB</text>
<text x="74.4" y="113.9">R6</text>
<text x="82.7" y="111.4">R5</text>
<text x="161.5" y="110.9">+3V3</text>
<text x="177.2" y="108.7">Conn_02x03_Odd_Even</text>
<text x="212" y="109.5">PA28</text>
<text x="46.1" y="117.7">MS2</text>
<text x="46.1" y="115.2">MS1</text>
<text x="167.1" y="115.2">R4</text>
<text x="212" y="114.5">PA30(SWCLK)</text>
<text x="212" y="117.1">PA31(SWDIO)</text>
<text x="46.1" y="122.8">CLK</text>
<text x="46.1" y="120.3">PDN_UART</text>
<text x="54.1" y="125.3">U4</text>
<text x="57.7" y="120.3">INDEX</text>
<text x="58.7" y="122.8">DIAG</text>
<text x="85.1" y="120.8">GND</text>
<text x="150.3" y="124.2">AT24C01C-STUM</text>
<text x="156.3" y="121.9">U3</text>
<text x="212" y="122.2">~RESET</text>
<text x="227.3" y="123.6" transform="rotate(-90 227.3 123.6)">GND</text>
<text x="229.9" y="123.6" transform="rotate(-90 229.9 123.6)">GNDANA</text>
<text x="38.2" y="127.1">GND</text>
<text x="51.4" y="127.9">TMC2209</text>
<text x="152.9" y="131.1">SCL</text>
<text x="152.9" y="127.9">SDA</text>
<text x="158.9" y="129.2">Vcc</text>
<text x="225.1" y="131.7">ATSAMD21G</text>
<text x="229.4" y="129.4">U2</text>
<text x="152.9" y="134.2">WP</text>
<text x="158.1" y="133">GND</text>
<text x="216.6" y="147.4">GND</text>
<text x="49.3" y="165.1">Female header</text>
<text x="37" y="169.3">H2</text>
<text x="37.4" y="171.6">MountingHole</text>
<text x="71.9" y="170.4">J5</text>
<text x="72.2" y="172.7">Conn_01x04_Male</text>
<text x="52.3" y="176.8">J7</text>
<text x="37.7" y="180.1">H3</text>
<text x="38" y="182.4">MountingHole</text>
<text x="71.9" y="180.6">J8</text>
<text x="72.2" y="182.9">Conn_01x04_Male</text>
</g>
<g font-size="1.8">
<text x="40" y="23.2">RX</text>
<text x="40" y="25.7">GND</text>
<text x="40" y="35.9">5VDC</text>
<text x="40" y="30.8">TX</text>
<text x="40" y="41">12VDC</text>
<text x="204.1" y="47.3">A3</text>
<text x="204.1" y="42.3">A0</text>
<text x="254.6" y="46.1">A5</text>
<text x="204.1" y="49.9">A4</text>
<text x="177.2" y="56.2">RST</text>
<text x="204.1" y="55">D9</text>
<text x="254" y="57.5">A1</text>
<text x="136.2" y="62.6">A1</text>
<text x="136.2" y="60">A0</text>
<text x="136.2" y="65.1">A2</text>
<text x="203.8" y="62.6">TX</text>
<text x="203.8" y="65.1">RX</text>
<text x="254" y="65.1">SCK</text>
<text x="254" y="62.6">MOSI</text>
<text x="254" y="60">A2</text>
<text x="136.2" y="70.2">A4</text>
<text x="136.2" y="67.7">A3</text>
<text x="136.2" y="72.7">A5</text>
<text x="203.1" y="77.8">D11</text>
<text x="204.1" y="75.3">D5</text>
<text x="136.2" y="82.9">D6</text>
<text x="136.2" y="80.4">D5</text>
<text x="180.3" y="82.9">MOSI</text>
<text x="180.3" y="80.4">SCK</text>
<text x="203.1" y="82.9">D10</text>
<text x="203.1" y="80.4">D13</text>
<text x="34.9" y="86.1">12VDC</text>
<text x="135.2" y="88">D10</text>
<text x="136.2" y="85.4">D9</text>
<text x="180.3" y="85.4">MISO</text>
<text x="203.1" y="85.4">D12</text>
<text x="204.1" y="88">D6</text>
<text x="135.2" y="95.6">D13</text>
<text x="135.2" y="93.1">D12</text>
<text x="135.2" y="90.5">D11</text>
<text x="179.1" y="93.1">TX</text>
<text x="179.1" y="90.5">RX</text>
<text x="256.5" y="93.1">PDN_UART</text>
<text x="176.5" y="98.1">SDA</text>
<text x="176.5" y="100.7">SCL</text>
<text x="37.7" y="107.7">A4</text>
<text x="37.7" y="105.1">A5</text>
<text x="91.1" y="107.7">D9</text>
<text x="37.7" y="110.2">A3</text>
<text x="90.1" y="110.2">D10</text>
<text x="175.5" y="110.8">RST</text>
<text x="198.1" y="113.4">SWCLK</text>
<text x="30.4" y="119.1">PDN_UART</text>
<text x="198.8" y="115.9">SWDIO</text>
<text x="68.6" y="121.6">D11</text>
<text x="202.8" y="121">RST</text>
<text x="141.7" y="126.7">SDA</text>
<text x="141.9" y="129.9">SCL</text>
</g>
<text font-size="1.8" fill="#008400" x="42.8" y="87.6">22</text>
</svg>
